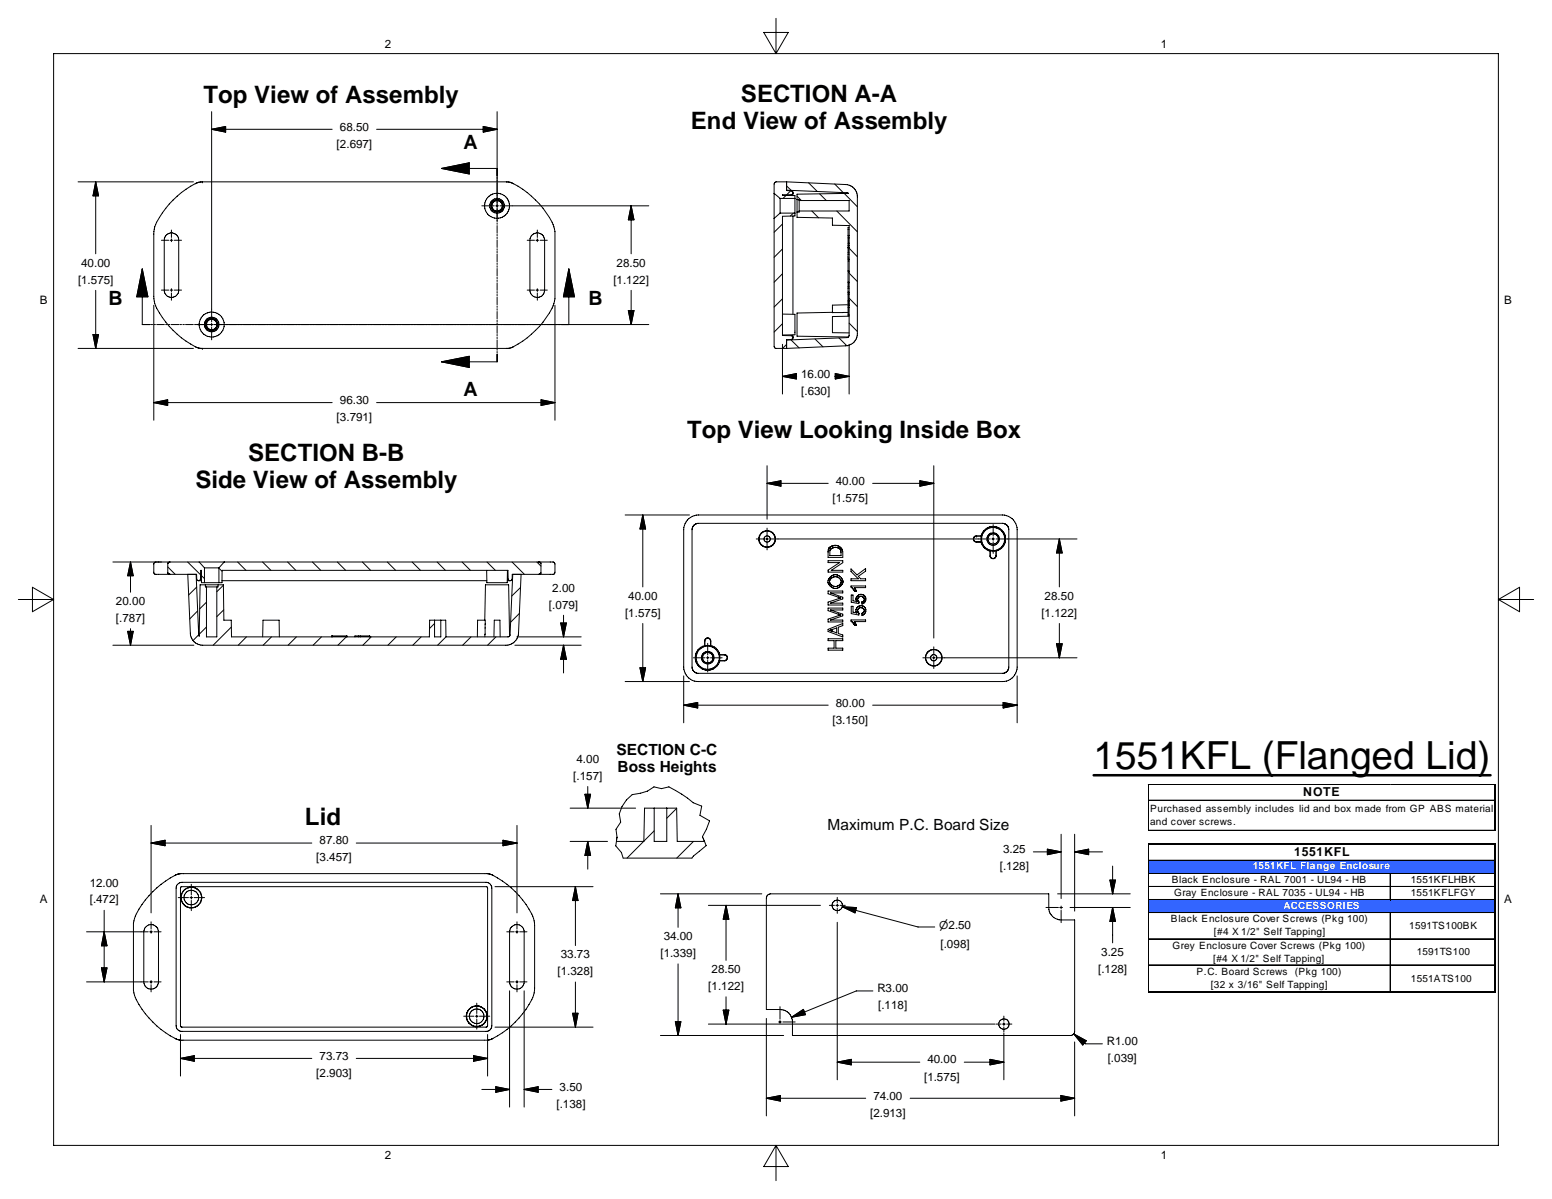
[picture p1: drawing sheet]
<svg xmlns="http://www.w3.org/2000/svg" width="279mm" height="216mm" viewBox="0 0 279 216" stroke-linecap="round" stroke-linejoin="round" font-family="sans-serif">
<g fill="none" stroke="#000" stroke-width=".18">
<path d="M36.1 32.8l-1 .3M36.1 32.8a12.1 12.1 0 0 0-5.6 3.9l-1.3 1.6-1 1.7-.3 .9-.2 .8 .1 12.5a14.4 14.4 0 0 0 5.7 7.2l.8 .6a3.5 3.5 0 0 0 1.8 .7M36.4 32.7h.1M36.4 32.7l-.3 .1M36.4 32.7h54.8M91.2 32.7l.3 .1a13.8 13.8 0 0 1 6.3 4.7l.5 .8a6.3 6.3 0 0 1 1.6 3.8l-.1 12.1a12.4 12.4 0 0 1-4.1 6 11.2 11.2 0 0 1-4.2 2.5M91.2 32.7l1.3 .4M139.4 34.8v4.5M139.4 39.3v23.1l.2 .3h2M139.4 34.8l1 .9M140.4 35.7v2.7M140.4 38.4h2.7"/>
<path d="M140.4 35.7h2.7M140.4 38.4l-1 .9M141.6 32.7h-1.9l-.2 .2-.1 .2v1.7M141.6 32.7l10.6 .5a2.17 2.17 0 0 1 2.1 2.3v24.5a2.17 2.17 0 0 1-2.1 2.3l-10.6 .4M141.6 32.7v1.6l1 .1 .1 .4M141.6 34.2l10.9 .5 .2 .1-9.2 .2v.9M142.7 34.8v.4M142.7 34.8l-.1 .2-1.7 .2h2.2v.5M142.7 38.9v17.7M143.1 35.7v2.7M143.1 38.4v.5h-2.2v21.5l1.7 .1 .1 .2M143.5 35.9v2.3"/>
<path d="M143.5 38.2v.9l6.4 .2v1.3h3v19.8l-.1 .3M143.5 35.9h.4v.2M143.9 36.1v1.9M143.9 38v.2h-.4M143.9 36.1h9v1.9h-9M30 42.3a1.32 1.32 0 0 1 1.4-.2 1.32 1.32 0 0 1 .8 1.2v8.9a1.3 1.3 0 0 1-1.3 1.4 1.3 1.3 0 0 1-1.3-1.4v-8.9l.1-.6zM95.8 42.3a1.33 1.33 0 0 1 1.5-.2 1.33 1.33 0 0 1 .7 1.2v8.9a1.32 1.32 0 0 1-1.3 1.4 1.32 1.32 0 0 1-1.3-1.4v-8.9l.1-.6zM140.9 56.6h2.2v3.7h-2.2M149.9 56.2l-6.4 .2v4.1l9.2 .2M152.7 42.4v2.2M152.7 52.6v2.1h.2M152.7 50.8v.8"/>
<path d="M152.7 46.5v.5M152.7 44.6v.9M152.7 51.6v1M152.7 46.3v.2M152.7 45.5v.7M152.7 42.4h.2M152.7 42.8h.2M152.7 43.8h.2M152.7 44.2h.2M152.7 44.6h.2M152.7 55.4h.2M152.7 56.7h.2"/>
<path d="M152.7 53h.2M152.7 52.7h.2M152.7 54.1h.2M152.7 54.4h.2M152.7 50.9h.2M152.7 46.2v.1M152.7 48.8v.1h.2M152.7 46.8h.2M152.7 41.3h.2M152.7 52.6h.2M152.7 51.6h.2M152.7 51.9h.2"/>
<path d="M152.7 50.8h.2M152.7 48.8h.2M152.7 46.5h.2M152.7 45.5h.2M152.7 45.8h.2M152.9 55h-.2v1.9M152.9 41h-.2v1.4M152.9 49.1h-.2v1.7M152.9 47h-.2v1.8M152.9 54.9h-3v1.4h2.8M152.9 56.9l-3 .1v2.9h3M35.1 62.4l1 .3"/>
<path d="M36.4 62.7h.1M92.5 62.4l-1 .3h-55.4M142.7 60.3v.4M142.7 60.7l-.1 .4-1 .1v1.5M152.8 60.7l-.3 .1-10.9 .4M123.7 93.6l.9-.6 1.1-.3h54.8a2.66 2.66 0 0 1 2.6 2.7v24.7a2.63 2.63 0 0 1-2.6 2.6h-54.8a2.62 2.62 0 0 1-2.6-2.6v-24.7l.2-1.1zM124.9 94.6l.7-.4h54.9a1.16 1.16 0 0 1 1.1 1.2v24.7a1.16 1.16 0 0 1-1.1 1.1h-54.9a1.17 1.17 0 0 1-1-1.1v-24.7zM149.1 99.4h.1M149.1 99.1v.3M149.1 99v.1M149.2 98.8l-.1 .2M149.2 98.8h.1"/>
<path d="M149.2 98.7v.1M149.2 98.7h.1M149.3 98.6l.5-.3 .7-.1a1.38 1.38 0 0 1 1.2 1.2v1h-2.6v-1M149.3 98.6h.1M149.3 98.6l-.1 .1M150 98.6l-.1 .1M150.9 98.6h-.8l-.5 .2-.2 .4v.8h2v-.6M150.9 98.6v.1M150.9 98.7l.3 .1M151 98.7h.1M151.2 98.8h.1M151.2 98.8l.1 .2"/>
<path d="M151.3 98.9h.1M151.3 99v.1M151.3 99.1l.1 .3M151.4 99.4h.1M175.8 96.5h.1M175.8 96.5h.9M175.8 96.5a.51 .51 0 0 0-.5 .5 .51 .51 0 0 0 .5 .6h.9M175.8 96.5h.8M175.8 96.5a.56 .56 0 0 0-.6 .5 .56 .56 0 0 0 .6 .6h.8M176.6 96.5h.1M176.6 96.5a2.23 2.23 0 0 1 2.5-1.7 2.23 2.23 0 0 1 1.9 2.2 2.19 2.19 0 0 1-1.7 2.2M176.6 97.6l.5 .9 .5 .5 .6 .2"/>
<path d="M176.6 97.6h.1M176.7 97.6h.1M176.7 96.5v1.1M178.2 99.2v.8a.56 .56 0 0 0 .6 .6 .56 .56 0 0 0 .5-.6M178.3 99.2h-.1M178.3 99.2h.1M178.3 99.2v1a.52 .52 0 0 0 .6 .4 .52 .52 0 0 0 .4-.6M178.3 99.2h1M179.3 99.2h.1M179.3 99.2v.8M30.2 101.5l.1 1.8M30.2 101.4v.1"/>
<path d="M30.3 101.4h-.1M30.3 101.3v.1M30.3 103.3h.1M30.3 103.3l.1 .1M30.3 101.3h.1M30.4 101.3h-.1M30.4 101.3h.1M30.4 103.4h.1M30.5 101.2l-.1 .1M30.5 103.4h.1M30.5 103.4h4.9v1l.4 .2M30.5 101.2h.1"/>
<path d="M30.7 101.2h-2.2a.67 .67 0 0 0-.8 .4v1.4a.66 .66 0 0 0 .8 .4h2.2M35.8 104.6h.5M35.8 104.6l.3-.2 .1-1.7 .1 2.2h.5M35.9 101.2h-5.4M35.9 101.2h4.5M35.9 101.2l.9 1.1M36.8 102.3h2.6M36.8 104.9h2.6M36.8 102.3v2.6M37 105.3h2.2M37 105.3h-1l-.1 9.3-.6-11.2h-1.5l.5 10.6a2.2 2.2 0 0 0 2.2 2.2h54.6a2.28 2.28 0 0 0 2.2-2.2l.5-10.6h-1.5l-.5 10.9-.2 .4h-11.3l-.1-3h-.8M37 105.3v.4h.2"/>
<path d="M37.2 105.7h1.8M37.2 105.7v9h1.8v-9M39.2 105.3h1l.1 6.4h1.3l.1 3h35.6v-3h.9M39.2 105.3v.4h-.2M39.4 102.3v2.6M40 104.6h47.6M40.4 101.2h56.8M40.4 101.2l-1 1.1M47.3 114.7v-3h2.9l.1 3M59.8 114.5l-.1 .2M59.8 114.5h2.6M59.8 114.5v.2"/>
<path d="M62.4 114.5l.1 .2M62.4 114.5v.2M64.6 114.5v.2M64.9 114.5v.2M66.5 114.5h-2.6v.2M66.5 114.5l.1 .2zM78.2 111.7h1.2M78.2 111.7v3h1.2v-3M85.9 114.7l.1-3h1.4l-.1 3M87.3 111.7l.1-6.4h4.2l.1 9.3M87.6 102.7l.1 2.2h3.6l.1-2.2M88.9 114.7l.1-3h1v3"/>
<path d="M91.3 104.6h.5M91.8 104.6l-.3-.3-.1-1.6h-51.4v2.2h-.6M96.9 101.2h2.2a.65 .65 0 0 1 .8 .4v1.4a.64 .64 0 0 1-.8 .4h-2.2M97.2 101.2h.1M97.2 103.4h.1M97.2 101.2l.1 .1M97.2 103.4h-5v1l-.4 .2M97.3 103.3l-.1 .1M97.3 101.3l.1 .2-.1 1.8M97.3 101.3h.1M97.3 103.3h.1M126.9 115.4v.9"/>
<path d="M126.9 115.4a.56 .56 0 0 1 .5-.5 .56 .56 0 0 1 .6 .5v.8M126.9 116.3v-.1a2.17 2.17 0 0 0-1.7 1.9v.2a2.13 2.13 0 0 0 .9 1.9l.3 .2a2.38 2.38 0 0 0 2.1 0l.8-.7 .3-.7M126.9 115.4a.51 .51 0 0 1 .5-.5 .51 .51 0 0 1 .5 .5v.9M126.9 116.3h1M128 116.2l-.1 .1M128 116.2l.9 .5 .4 .5 .3 .7M129.5 119h.1M129.5 117.9h.9a.51 .51 0 0 1 .5 .5 .51 .51 0 0 1-.5 .6h-.9M129.5 117.9v1.1M129.6 117.9h-.1M129.6 117.9h.8a.56 .56 0 0 1 .6 .5 .56 .56 0 0 1-.6 .6h-.8M149.1 101h2.6v.3l-2.1 1.4h2.1v.3h-2.6v-.3l2.1-1.4h-2.1z"/>
<path d="M149.1 113.3l2.6-1v.3l-.8 .3v1.2l.8 .2v.4l-2.6-1zM149.1 115h2.6v.4h-1.2v1.3h1.2v.4h-2.6v-.4h1.1v-1.3h-1.1zM149.5 113.5h-.1h.1M149.5 113.5v.1M149.5 113.5h.1M149.5 104.3l.7-.5 .8 .2a.77 .77 0 0 1 .4 1.1l-.2 .2a1.01 1.01 0 0 1-1.2 .2 1.01 1.01 0 0 1-.6-1.1zM149.5 103.8a1.28 1.28 0 0 1 1.6-.1 1.28 1.28 0 0 1 .5 1.4 1.31 1.31 0 0 1-1.6 .8 1.31 1.31 0 0 1-.9-1.6zM149.7 113.4l-.2 .1M149.7 113.4h.1M149.8 113.4h-.1M149.8 113.4l.8-.3v.9l-1.1-.4M149.8 113.4h.1"/>
<path d="M150.1 103.9h.1M150.6 103.9h.1M151 107.5l-1.9-.6v-.5h2.6v.4h-2.2l2.2 .7v.3l-2.2 .8h2.2v.3h-2.6v-.5l1.9-.6M151 107.5v.1M151 107.8h.1M151 107.6h.1M151 110.8h.1M151 110.6l-1.9-.6v-.5h2.6v.3h-2.2l2.2 .8v.3l-2.2 .8h2.2v.3h-2.6v-.5l1.9-.7M151 110.6h.1M151 110.6l.3 .1M151.1 107.6h.1M151.2 107.6l.1 .1"/>
<path d="M151.2 110.7h.1M151.2 107.7l-.2 .1M151.2 107.7h.1M151.3 110.7l-.3 .1M151.3 107.7h.1M151.3 107.7h-.1M151.3 105.1v.1M153.2 102.4l1.1 1.1 1.5-1.1v.4l-1.3 1 .4 .4h.9v.4h-2.6v-.4h1.3l-1.3-1.3zM153.3 111.9l-.1-.3h2.6v.3h-2l.1 .2M153.3 111.9h.1M153.3 111.9l.5 .5M153.4 112l.1 .1"/>
<path d="M153.7 106.2h.1M153.7 106.2l.2 .3 .3-.1M153.8 112.4h.1M153.8 112.4l.1 .2h.3l-.1-.1M153.9 112.1h.1M153.9 112.1l.1 .1M154 106.1l-.2-.3h2v-.3h-2.6v.2l.5 .5M154 106.1l.1 .2M154 106.1h.1M154 112.2v.1M154 112.3l.1 .1M154.1 106.3v.1"/>
<path d="M154.1 112.4v.1M154.1 106.3h.1M154.1 112.4h.1M154.1 110.1h.1M154.1 106.4h.1M154.2 112.5h.1M154.2 110.1v.2M154.2 108.2h.1M154.2 110.2h.1M154.2 110.3h.1M154.2 108.2v.1M154.2 108.3h.1"/>
<path d="M154.3 110.4l-.7-.2v-1h-.4v1.3l1.4 .2v-.3M154.3 108.3h.1M154.3 110.3v.1M154.4 110.1h.1M154.4 109.8v.3M154.4 110.1l.1 .1M154.4 109.7v.1M154.4 107.7v.1M154.5 108.2h.1M154.5 110.2v.1M154.5 110.2h.1M154.5 110.3l.1 .1"/>
<path d="M154.5 110.3h.1M154.5 108.3l.1 .4-1.4-.3v-1.3h.4v1.1l.7 .1M154.6 108.3h.1M154.6 108.3v.1M154.6 110.4h.1M154.6 108.4h.1M154.7 109.5l-.3 .2M154.7 109.5h.1M154.8 109.5h-.1M154.8 109.5h.1M154.8 109.5h.4M154.9 109.1l-.7 .4-.1 .6"/>
<path d="M154.9 109.1h.1M155 109.1l.4 .1M155.2 109.5h.1M155.2 107.4h.1M155.2 108.4h.1M155.2 109.5l.3 .2M155.3 107.1h.1M155.3 109.1h.1M155.3 108.4h-.1M155.3 108.3v.1M155.4 109.2h.1M155.4 109.2l.3 .2"/>
<path d="M155.4 110.7h.1M155.4 110.3l-.3 .2 .1 .3 .2-.1M155.4 108.2l-.1 .1M155.4 108.2h.1M155.4 110.3h.1M155.4 107.1l.1 .1M155.5 107.2l-.4-.2-.6 .2-.4 .5 .1 .5M155.5 109.7h.1M155.5 107.2l.2 .1M155.6 110.2l-.2 .1M155.6 108.1v-.2l-.2-.3-.5-.2-.5 .3v.3l.1 .3M155.6 108.1l-.2 .1"/>
<path d="M155.6 107.7h.1M155.6 108.1h.1M155.6 109.7v.1M155.6 110.1v.1M155.6 107.2h.1M155.6 109.8h.1M155.6 110.1h.1M155.6 109.8v.3M155.7 107.3v.1M155.7 107.3h.1M155.7 109.4h.1M155.7 108.4l-.5 .4-.1-.4h.1"/>
<path d="M155.7 109.4v.1M155.7 107.4l.2 .3-.2 .6M155.7 109.5l.1 .1M155.7 107.4h.1M155.7 109.5h.1M155.7 108.3v.1M155.8 109.6h.1M155.8 109.6l.1 .1M155.8 107.6h.1M155.9 108.1h.1M155.9 110.1h.1M155.9 109.7v.1"/>
<path d="M155.9 109.8l-.1 .4-.4 .5M166.9 117.6a1.5 1.5 0 0 1 2.5 0 1.5 1.5 0 0 1-1.1 2.3 1.5 1.5 0 0 1-1.6-2 1.46 1.46 0 0 1 2.3-.6 1.46 1.46 0 0 1-.1 2.3 1.46 1.46 0 0 1-2.2-.9l.1-.8M178.2 100h.1M179.3 100h.1M31.7 157.5h.1M31.9 159.3l.4-.3 .5-.1h54.7l.5 .1 .3 .3 .2 .6v24.8l-.1 .4-.4 .5-.5 .1-55.2-.1-.5-.5-.1-.4v-24.8zM32.1 157.4h.1M32.6 159.7h55l.2 .2v24.9l-.3 .2-54.9-.1-.1-.2v-24.8zM33 157.3l-1 .1a15.8 15.8 0 0 0-7.8 8l-.2 .8v12.2a12.1 12.1 0 0 0 4.2 6.3l1.6 1.3 1.9 1.1M33 157.3h54.7l.7 .2M33 157.3h.1M34.2 159.8l-.3 .1a1.48 1.48 0 0 0-1 .8"/>
<path d="M34.2 159.8a1.87 1.87 0 0 1 1.7 .7M34.2 159.8l-.7 .2M34.2 159.8h.6a1.71 1.71 0 0 1 1.2 .7M88.1 157.4h.1M88.4 157.5h.1M88.4 157.5a15.6 15.6 0 0 1 7.7 7.9l.1 1.3v12.1a15.2 15.2 0 0 1-7.5 8.2l-.9 .3h-55.3l-.8-.2M111 151.5l-.2 .8 1.1 1.2 .3 1h12.4l.2-.3 2.3-1.9-.3-.8M117.8 145.5h2.2M117.8 145.5h-1.8l-.1 6h-4.9M117.8 145.5v6h2.2v-6M120 145.5h1.8l.1 6h4.9M126.8 151.5l-.3-.9 .7-1.3 .5-1.5-1.7-1 .3-1.6-1.5-.7a21.3 21.3 0 0 0-4.4-2.8l-1.3 .3-1.4-.3-1.1 .8-1.3 .3-1.5 .3-1 .9-.8 1.2-.5 1.4 .2 1.4-.8 1.3 .2 1.4-.1 .8"/>
<path d="M126.8 151.5h.1M26.1 167a1.32 1.32 0 0 1 1.5-.5 1.32 1.32 0 0 1 .9 1.3v9a1.32 1.32 0 0 1-1.3 1.3 1.32 1.32 0 0 1-1.3-1.3v-9zM32.9 160.7l-.3 .9 .3 1M32.9 162.6l.1 .2a1.67 1.67 0 0 0 1.2 .7M32.9 162.6l.7 .6 .6 .2M33.3 160.2l-.4 .5M35.7 162.9l-.9 .5h-.6M35.9 160.5l.4 .9-.1 .7-.3 .6M35.9 162.7a1.74 1.74 0 0 1-1.7 .8M36 160.5l.3 .9-.1 .7-.2 .6M92.2 166.8a1.29 1.29 0 0 1 1.4-.2 1.29 1.29 0 0 1 .8 1.2v9a1.31 1.31 0 0 1-1.4 1.3 1.31 1.31 0 0 1-1.3-1.3v-9l.1-.5zM138.2 161.2l.5-.2h50.1v2.4a2.24 2.24 0 0 0 2.2 2.3h2.5v20l-.2 .5-.4 .2-50.2 .1v-2.5a2.21 2.21 0 0 0-2.3-2.2h-2.4v-20.1z"/>
<path d="M31.7 187.1h.1M32.1 187.2h.1M84.9 184.6l.7 .2h.6M84.9 184.6a1.5 1.5 0 0 0 1.3 .2M87.5 183.8l-.4 .5-.9 .5M87.5 183.8a1.64 1.64 0 0 1-1.3 1M87.7 182.8a1.84 1.84 0 0 0-2.9-1.3 1.84 1.84 0 0 0 .1 3.1M87.7 182.8v.4M87.7 183.2l-.2 .6M87.7 182.8a1.87 1.87 0 0 0-2.9-1.4 1.87 1.87 0 0 0 .1 3.2M88.2 187.2h.1"/>
<circle cx="89.5" cy="37.1" r="1.32"/>
<circle cx="89.5" cy="37.1" r="2.25"/>
<circle cx="89.5" cy="37.1" r=".94"/>
<circle cx="89.5" cy="37.1" r="1.13"/>
<circle cx="38.1" cy="58.4" r="1.13"/>
<circle cx="38.1" cy="58.4" r=".93"/>
<circle cx="38.1" cy="58.4" r="1.3"/>
<circle cx="38.1" cy="58.4" r="2.25"/>
<circle cx="138.1" cy="97.1" r=".56"/>
<circle cx="138.1" cy="97.1" r="1.44"/>
<circle cx="138.1" cy="97.1" r="1.5"/>
<circle cx="178.8" cy="97.1" r="1.14"/>
<circle cx="178.8" cy="97" r=".94"/>
<circle cx="178.8" cy="97.1" r="2.09"/>
<circle cx="127.4" cy="118.4" r=".94"/>
<circle cx="127.4" cy="118.4" r="2.09"/>
<circle cx="127.4" cy="118.4" r="1.13"/>
<circle cx="168.1" cy="118.4" r=".56"/>
<circle cx="34.4" cy="161.6" r="1.32"/>
<circle cx="150.7" cy="163" r=".94"/>
<circle cx="85.8" cy="183" r="1.32"/>
<circle cx="180.7" cy="184.4" r=".93"/>
</g>
<path d="M206.8 149.5h62.5v2.6h-62.5z" fill="#fff"/>
<g fill="#3365ff">
<path d="M206.8 154.9h62.5v2.5h-62.5z"/>
<path d="M206.8 162h62.5v2.5h-62.5z"/>
</g>
<path d="M206.6 141.1v.1M250.3 141.1v.1M269.2 141.1v.1" fill="none" stroke="#c0c0c0" stroke-width=".18"/>
<g fill="none" stroke="#000" stroke-width=".18">
<path d="M9.7 9.7h260v196.5h-260zM137.5 5.8h4.4l-2.2 3.9zM139.7 3.3v6.4M14.1 32.7h20.7M17.2 32.7v13M17.2 32.7l.5 2.6h-1zM38.1 20.1v37.8M38.1 23.3h21.7M38.1 23.3l2.5-.5v1zM67.8 23.3h21.7M79.5 30.3h10M79.5 30.3l5-1v2z"/>
<path d="M86.7 37.1h2.3M87 22.8l2.5 .5-2.5 .5zM89.2 37.1h.5M89.5 20.1v17.2M89.5 37.5v2.4M90 37.1h26.8M113.6 37.1v8.6M113.6 37.1l.5 2.5h-1zM141.5 35.2l-.5 .5M141.6 33.5l.9 .8M142.4 34.3l-.8 .8M142.8 38.4l-.5 .5"/>
<path d="M143.5 35.3l.8 .8M145.6 32.9l1.6 1.6M146.2 38l1.2 1.2M147.6 34.9l1.2 1.2M150.3 33.1l1.5 1.6M150.6 38l3.7 3.7M152 34.8l2.3 2.4M17.2 52.3v10.4M25.6 48.4v10h1.4M25.6 48.4l1 5h-2zM27.2 58.4h.3M27.7 55v20.7"/>
<path d="M27.7 58.4h.3M28.2 58.4h1.4M29.1 43.3h1.3M29.1 52.2h1.3M29.8 58.4h.3M30.3 58.4h.3M30.6 43.3h.5M30.6 52.2h.5M30.8 58.4h1.4M30.9 41.4v1.4M30.9 43v.5M30.9 52v.5"/>
<path d="M30.9 52.7v1.4M31.4 43.3h1.3M31.4 52.2h1.3M32.4 58.4h.3M32.9 58.4h.3M33.4 58.4h1.4M35 58.4h.3M35.3 58.4h3.1M38.1 58.2v.5M38.1 58.9v2.3M38.6 58.4h78.2M89.5 40.1v.3"/>
<path d="M89.5 40.6v1.4M89.5 42.2v.3M89.5 42.7v.3M89.5 43.2v1.4M89.5 44.8v.3M89.5 45.3v.3M89.5 45.8v1.3M89.5 47.3v.3M89.5 47.9v.2M89.5 48.3v1.4M89.5 49.9v.3M89.5 50.4v.3"/>
<path d="M89.5 50.9v1.4M89.5 52.5v.3M89.5 53v.3M89.5 53.5v1.4M89.5 55.1v.3M89.5 55.6v.3M89.5 56.1v1.3M89.5 57.7v.2M89.5 58.1v.3M89.5 58.7v1.3M94.9 43.3h1.3M94.9 52.2h1.3"/>
<path d="M96.5 43.3h.5M96.5 52.2h.5M96.7 41.4v1.4M96.7 43v.5M96.7 52v.5M96.7 52.7v1.4M97.2 43.3h1.3M97.2 52.2h1.3M99.9 55v20.7M102.4 48.4l1 5h-2zM102.4 48.4v10M113.1 55.9h1l-.5 2.5z"/>
<path d="M113.6 52.3v6.1M140.9 58.3l-1.5 1.5M140.9 53.8l-1.5 1.5M140.9 49.3l-1.5 1.5M140.9 44.8l-1.5 1.5M140.9 40.3l-1.5 1.5M152.9 58.2l1.4 1.5M152.9 53.7l1.4 1.5M152.9 49.2l1.4 1.5M152.9 44.7l1.4 1.5M14.1 62.7h20.7M16.7 60.2h1l-.5 2.5z"/>
<path d="M27.7 72.5h32.1M27.7 72.5l2.5-.5v1zM67.8 72.5h32.1M79.5 65.2l5-1v2zM89.5 60.2v.3M89.5 60.7v.3M89.5 61.2v1.4M89.5 62.8v.3M89.5 63.3v.3M89.5 63.8v1.4h-10M97.4 72l2.5 .5-2.5 .5zM140.9 67.8h2.5"/>
<path d="M140.9 67.8l2.5-.5v.9zM140.9 62v9M141.6 62l-.7 .7M142.4 61.2l1.5 1.5M142.7 61l-.2 .1M146.7 61l1.5 1.5M150.3 67.8h2.6M150.4 67.3l2.5 .5-2.5 .4zM151 60.8l1.4 1.4M152.9 62v9M112.5 92.7h11.6M115.7 92.7v13"/>
<path d="M115.7 92.7l.5 2.5h-1zM136.1 97h1.5M137.8 97h.5M138.1 83.9v9.6M138.1 95.1v1.4M138.1 96.8v.5M138.1 97.6v1.4M138.1 87h11M138.1 87l2.5-.4v.9zM138.6 97h39.7M157.1 87h11M165.6 86.6l2.5 .4-2.5 .5z"/>
<path d="M168.1 83.9v31M178.5 97h.5M178.8 94.5v2M178.8 96.8v.5M178.8 97.6v2.1M179.3 97h14.6M190.7 97v8.7M190.7 97l.5 2.6h-1zM3.3 107.9h6.4M5.8 105.7l3.9 2.2-3.9 2.3zM20.3 101.2h8.8M20.3 116.2h14.6"/>
<path d="M23 113.7h1l-.5 2.5zM23.5 101.2v5.4M23.5 113.2v3M23.5 101.2l.5 2.5h-1zM30.2 102.1l1.3 1.3M33.8 101.2l2.3 2.3M35.4 105.7l-1.4 1.4M35.6 110l-1.5 1.5M35.8 114.3l-1 1M36.2 103.6l.6 .6M37.2 112.9l-1.3 1.3M37.2 108.4l-1.3 1.2"/>
<path d="M39.4 102.3l.6 .6M40.2 105.4l-1.2 1.2M40.3 109.8l-1.3 1.2M41.6 112.9l-3.2 3.3M42.8 101.2l1.5 1.5M44.4 114.7l-1.5 1.5M47.3 101.2l1.5 1.5M48.9 114.7l-1.5 1.5M51.8 101.2l1.5 1.5M53.4 114.7l-1.5 1.5M56.2 101.2l1.5 1.5M57.9 114.7l-1.5 1.5"/>
<path d="M60.7 101.2l1.5 1.5M62.3 114.7l-1.5 1.5M65.2 101.2l1.5 1.5M66.8 114.7l-1.5 1.5M69.7 101.2l1.5 1.5M71.3 114.7l-1.5 1.5M74.2 101.2l1.5 1.5M75.8 114.7l-1.5 1.5M78.2 112.3l-.9 .9M78.7 101.2l1.5 1.5M80.3 114.7l-1.5 1.5M83.2 101.2l1.5 1.5"/>
<path d="M84.8 114.7l-1.5 1.5M87.7 101.2l1.5 1.5M89.3 114.7l-1.5 1.5M92.2 101.2l2.2 2.2M92.7 116.2h11.9M93 114.7h11.6M93.5 110.5l-1.6 1.5M93.7 105.8l-1.6 1.5M96.6 101.2l.8 .7M100.9 112.2h1.1l-.5 2.5zM101.5 110.8v3.9M101.5 116.2v5"/>
<path d="M101.5 116.2l.5 2.5h-1.1zM115.7 112.3v10.4M124.8 118.4h2.1M127.1 118.4h.6M127.4 115.8v2.1M127.4 118.2v.5M127.4 118.9v2.1M127.9 118.4h2.1M166.1 118.4h1.5M167.9 118.4h.5M168.1 116.5v1.4M168.1 118.2v.5"/>
<path d="M168.1 118.9v1.5M168.6 118.4h25.3M190.2 115.9h1l-.5 2.5zM190.7 112.3v6.1M269.7 107.9h6.4M269.7 107.9l3.9-2.2v4.5zM112.5 122.7h11.6M115.2 120.2h1l-.5 2.5zM123.1 127h26M123.1 127l2.5-.5v1zM123.1 121.7v8.5M157.1 127h26"/>
<path d="M180.6 126.5l2.5 .5-2.5 .5zM183.1 121.7v8.5M27.2 148.6v15.8M27.2 151.8h28.9M27.2 151.8l2.5-.5v1zM34.4 159.2v1.9M64.1 151.8h29M89.1 159.7h17.7M90.6 151.3l2.5 .5-2.5 .5zM93.1 148.6v15.8M102.6 151.5h6.8M102.6 145.5h11.8"/>
<path d="M103.6 159.7v10.6M103.6 159.7l.5 2.5h-1zM105.3 143h1l-.5 2.5zM105.8 141.6v3.9M105.8 151.5v5M105.8 151.5l.5 2.5h-1zM115.9 151.5l-3 3M117.8 149.6l-1.9 1.9M121.8 145.6l-1.8 1.7M124.8 151.5l-3 3M186 153.4h5M188.6 152.9l2.4 .5-2.4 .5z"/>
<path d="M191 150.2v11.6M193.5 153.4h5M193.5 153.4l2.5-.5v1zM193.5 150.2v13.9M199.8 158.5h1l-.5 2.5zM200.3 156v5M206.7 141.2v8.4M206.7 151.8v26.9M206.8 141.3h62.5M206.8 144.1h62.2M206.8 144.2h62.2M206.8 149.5h62.2"/>
<path d="M206.8 149.6h62.2M206.8 154.9h62.2M206.8 155h62.2M206.8 157.2h62.2M206.8 157.3h62.2M206.8 159.6h62.2M206.8 159.7h62.2M250.3 157.4v4.7M15.6 167.8h11.1M15.6 176.8h11.1M18.3 174.3h1l-.5 2.5zM18.8 163.9v12.9"/>
<path d="M18.8 167.8l.5 2.5h-1zM26.9 167.8h.6M26.9 176.8h.6M27.2 166v1.3M27.2 167.6v.4M27.2 176.6v.5M27.2 177.3v1.3M27.7 167.8h1.3M27.7 176.8h1.3M32.1 161.6h1.8M34.2 161.6h.5M34.4 161.4v.5"/>
<path d="M34.4 162.1v1.9M34.9 161.6h1.9M91.2 167.8h1.4M91.2 176.8h1.4M91.7 178.4v20.9M92.8 167.8h.5M92.8 176.8h.5M93.1 166v1.3M93.1 167.6v.4M93.1 176.6v.5M93.1 177.3v1.3M93.6 167.8h1.3"/>
<path d="M93.6 176.8h1.3M94.4 178.4v20.9M103.6 176.8v8.2M118.9 161h18.2M122.1 161v6M122.1 173.6v12.9M122.1 161l.5 2.5h-1zM127.5 163h20.2M130.7 163v9.9M130.7 179.5v4.9M130.7 163l.5 2.5h-1zM149.3 163h.9"/>
<path d="M150.5 163h.5M150.7 161.6v.9M150.7 162.8v.5M150.7 163.5v1M150.7 166.1v28.3M151.2 163h1M151.6 163.3l2.5 .6M151.6 163.3l2.6 .1-.3 1zM151.6 163.3l13.7 3.6h3M157.1 178.4h-2.9l-11.7 4.8M188.3 163.4h2.2M190.4 161h13.1"/>
<path d="M190.8 163.4h.5M191 163.2v.5M191 163.9v2.2M192.6 163.4h10.9M200.3 163.4v6.4M200.3 163.4l.5 2.5h-1zM206.8 162h62.2M206.8 164.3h62.2M206.8 164.4h62.2M206.8 169h62.2M206.8 169.1h62.2M206.8 173.7h62.2"/>
<path d="M206.8 173.8h62.2M250.3 164.5v14M32.5 190.6h23.6M32.5 190.6l2.5-.5v1zM32.5 186.3v7.5M64.1 190.6h23.7M83.5 183h1.8M85.3 190.1l2.5 .5-2.5 .5zM85.6 183h.5M85.8 180.6v1.9M85.8 182.8v.4M85.8 183.5v1.8"/>
<path d="M86.3 183h1.9M86.7 196.2h5M87.8 186.3v7.5M89.1 185h17.7M89.3 195.7l2.4 .5-2.4 .5zM94.4 196.2h5M94.4 196.2l2.5-.5v1zM103.1 182.5h1l-.5 2.5zM118.9 186.5h22.2M121.6 184h1l-.5 2.5zM127.5 184.4h51.6M130.2 181.9h1l-.5 2.5z"/>
<path d="M138 197.8h17.9M138 197.8l2.5-.5v1zM138 183.4v17.5M140.2 184h.5M140.4 181.3v2.2M140.4 183.8v.5M140.9 184h2.3M142.5 183.2l2.1-1.4 .4 .9zM150.7 191.3h14.9M150.7 191.3l2.5-.5v.9zM163.9 197.8h29.6M173.6 191.3h7.1"/>
<path d="M178.2 190.8l2.5 .5-2.5 .4zM179.3 184.4h.9M180.5 184.4h.5M180.7 183v.9M180.7 184.1v.6M180.7 184.9v.9M180.7 186v8.4M181.2 184.4h1M191 197.3l2.5 .5-2.5 .5zM193.3 186.2l2.2 1.8h3M193.3 186.2l2.3 1.2-.7 .8zM193.5 187.6v13.3"/>
<path d="M139.7 206.2v6.4M139.7 206.2l2.2 3.9h-4.4z"/>
</g>
<path d="M269.2 141.3v8.3M269.2 152.1v26.6" fill="none" stroke="#000" stroke-width=".3"/>
<path d="M206.8 152h62.5M206.8 178.6h62.5" fill="none" stroke="#000" stroke-width=".28"/>
<g fill="#000" stroke="#000" stroke-width=".18">
<path d="M17.2 32.7l.5 2.6h-1zM38.1 23.3l2.5-.5v1zM79.5 30.3l5-1v2zM87 22.8l2.5 .5-2.5 .5zM113.6 37.1l.5 2.5h-1zM25.6 48.4l1 5h-2zM102.4 48.4l1 5h-2zM113.1 55.9h1l-.5 2.5zM16.7 60.2h1l-.5 2.5zM27.7 72.5l2.5-.5v1zM79.5 65.2l5-1v2zM97.4 72l2.5 .5-2.5 .5z"/>
<path d="M140.9 67.8l2.5-.5v.9zM150.4 67.3l2.5 .5-2.5 .4zM115.7 92.7l.5 2.5h-1zM138.1 87l2.5-.4v.9zM165.6 86.6l2.5 .4-2.5 .5zM190.7 97l.5 2.6h-1zM23 113.7h1l-.5 2.5zM23.5 101.2l.5 2.5h-1zM100.9 112.2h1.1l-.5 2.5zM101.5 116.2l.5 2.5h-1.1zM190.2 115.9h1l-.5 2.5zM115.2 120.2h1l-.5 2.5z"/>
<path d="M123.1 127l2.5-.5v1zM180.6 126.5l2.5 .5-2.5 .5zM27.2 151.8l2.5-.5v1zM90.6 151.3l2.5 .5-2.5 .5zM105.3 143h1l-.5 2.5zM105.8 151.5l.5 2.5h-1zM188.6 152.9l2.4 .5-2.4 .5zM193.5 153.4l2.5-.5v1zM199.8 158.5h1l-.5 2.5zM18.3 174.3h1l-.5 2.5zM18.8 167.8l.5 2.5h-1zM103.6 159.7l.5 2.5h-1z"/>
<path d="M122.1 161l.5 2.5h-1zM130.7 163l.5 2.5h-1zM151.6 163.3l2.6 .1-.3 1zM200.3 163.4l.5 2.5h-1zM32.5 190.6l2.5-.5v1zM85.3 190.1l2.5 .5-2.5 .5zM89.3 195.7l2.4 .5-2.4 .5zM94.4 196.2l2.5-.5v1zM103.1 182.5h1l-.5 2.5zM121.6 184h1l-.5 2.5zM130.2 181.9h1l-.5 2.5zM138 197.8l2.5-.5v1z"/>
<path d="M142.5 183.2l2.1-1.4 .4 .9zM150.7 191.3l2.5-.5v.9zM178.2 190.8l2.5 .5-2.5 .4zM191 197.3l2.5 .5-2.5 .5zM193.3 186.2l2.3 1.2-.7 .8z"/>
</g>
<path d="M196.9 139.6h71.4" fill="none" stroke="#000" stroke-width=".46"/>
<text font-size="7" x="196.9" y="138.5">1551KFL (Flanged Lid)</text>
<g font-size="4.3">
<text x="36.6" y="18.6">Top View of Assembly</text>
<text x="124.4" y="23.2">End View of Assembly</text>
<text x="133.4" y="18.4">SECTION A-A</text>
<text x="44.7" y="83.1">SECTION B-B</text>
<text x="123.7" y="78.8">Top View Looking Inside Box</text>
<text x="35.2" y="87.9">Side View of Assembly</text>
<text x="54.9" y="148.6">Lid</text>
</g>
<g font-size="3.5">
<text x="83.4" y="26.8">A</text>
<text x="19.6" y="54.9">B</text>
<text x="105.9" y="54.9">B</text>
<text x="83.4" y="71.2">A</text>
</g>
<g font-size="2.8">
<text x="111" y="135.9">SECTION C-C</text>
<text x="111.1" y="139">Boss Heights</text>
<text x="149" y="149.5">Maximum P.C. Board Size</text>
</g>
<g font-size="2.2">
<text x="234.6" y="143.4">NOTE</text>
<text x="233" y="154.2">1551KFL</text>
</g>
<g font-size="2.1">
<text x="69.3" y="8.6">2</text>
<text x="209" y="8.6">1</text>
<text x="61.2" y="23.6">68.50</text>
<text x="60.6" y="26.6">[2.697]</text>
<text x="14.1" y="51.1">[1.575]</text>
<text x="14.6" y="48">40.00</text>
<text x="110.4" y="51.1">[1.122]</text>
<text x="111" y="48">28.50</text>
<text x="7.2" y="54.7">B</text>
<text x="270.8" y="54.7">B</text>
<text x="144.2" y="68">16.00</text>
<text x="144.2" y="71.1">[.630]</text>
<text x="60.6" y="75.8">[3.791]</text>
<text x="61.2" y="72.8">96.30</text>
<text x="150.5" y="87.3">40.00</text>
<text x="149.9" y="90.4">[1.575]</text>
<text x="99.4" y="106.5">2.00</text>
<text x="113.1" y="108">40.00</text>
<text x="188.1" y="108">28.50</text>
<text x="20.9" y="108.9">20.00</text>
<text x="20.9" y="112">[.787]</text>
<text x="98.8" y="109.6">[.079]</text>
<text x="112.5" y="111">[1.575]</text>
<text x="187.5" y="111">[1.122]</text>
<text x="149.9" y="130.3">[3.150]</text>
<text x="150.5" y="127.2">80.00</text>
<text x="103.8" y="137.3">4.00</text>
<text x="103.2" y="140.4">[.157]</text>
<text x="56.9" y="155.1">[3.457]</text>
<text x="57.5" y="152">87.80</text>
<text x="180.6" y="153.6">3.25</text>
<text x="16.2" y="159.6">12.00</text>
<text x="180" y="156.7">[.128]</text>
<text x="7.2" y="162.7">A</text>
<text x="16.2" y="162.7">[.472]</text>
<text x="270.8" y="162.7">A</text>
<text x="101" y="172.6">33.73</text>
<text x="118.9" y="172.3">[1.339]</text>
<text x="119.5" y="169.3">34.00</text>
<text x="169.3" y="170.7">[.098]</text>
<text x="198.3" y="172.1">3.25</text>
<text x="100.4" y="175.6">[1.328]</text>
<text x="127.5" y="178.3">[1.122]</text>
<text x="128.1" y="175.2">28.50</text>
<text x="157.9" y="178.7">R3.00</text>
<text x="197.7" y="175.1">[.128]</text>
<text x="158.1" y="181.7">[.118]</text>
<text x="57.5" y="190.8">73.73</text>
<text x="167" y="191.5">40.00</text>
<text x="199.2" y="188.2">R1.00</text>
<text x="199.4" y="191.3">[.039]</text>
<text x="56.9" y="193.9">[2.903]</text>
<text x="100.8" y="196.4">3.50</text>
<text x="166.4" y="194.6">[1.575]</text>
<text x="100.2" y="199.5">[.138]</text>
<text x="156.6" y="201.1">[2.913]</text>
<text x="157.2" y="198">74.00</text>
<text x="69.3" y="208.8">2</text>
<text x="209" y="208.8">1</text>
</g>
<text font-size="2" x="169.1" y="167.3">⌀2.50</text>
<g font-size="1.8">
<text x="207.1" y="146.1">Purchased assembly includes lid and box made from GP ABS material</text>
<text x="207.1" y="148.5">and cover screws.</text>
<text x="210.9" y="159">Black Enclosure - RAL 7001 - UL94 - HB</text>
<text x="211.4" y="161.4">Gray Enclosure - RAL 7035 - UL94 - HB</text>
<text x="254" y="161.4">1551KFLFGY</text>
<text x="254" y="159">1551KFLHBK</text>
<text x="210.8" y="166.1">Black Enclosure Cover Screws (Pkg 100)</text>
<text x="253.7" y="167.2">1591TS100BK</text>
<text x="211.1" y="170.8">Grey Enclosure Cover Screws (Pkg 100)</text>
<text x="218.4" y="173.2">[#4 X 1/2&quot; Self Tapping]</text>
<text x="218.5" y="168.4">[#4 X 1/2&quot; Self Tapping]</text>
<text x="255" y="171.9">1591TS100</text>
<text x="215.4" y="175.5">P.C. Board Screws</text>
<text x="218" y="177.9">[32 x 3/16&quot; Self Tapping]</text>
<text x="233.1" y="175.5">(Pkg 100)</text>
<text x="254" y="176.8">1551ATS100</text>
</g>
<g font-size="1.8" fill="#fff">
<text x="225.6" y="156.5">1551KFL Flange Enclosure</text>
<text x="231.1" y="163.6">ACCESSORIES</text>
</g>
</svg>
